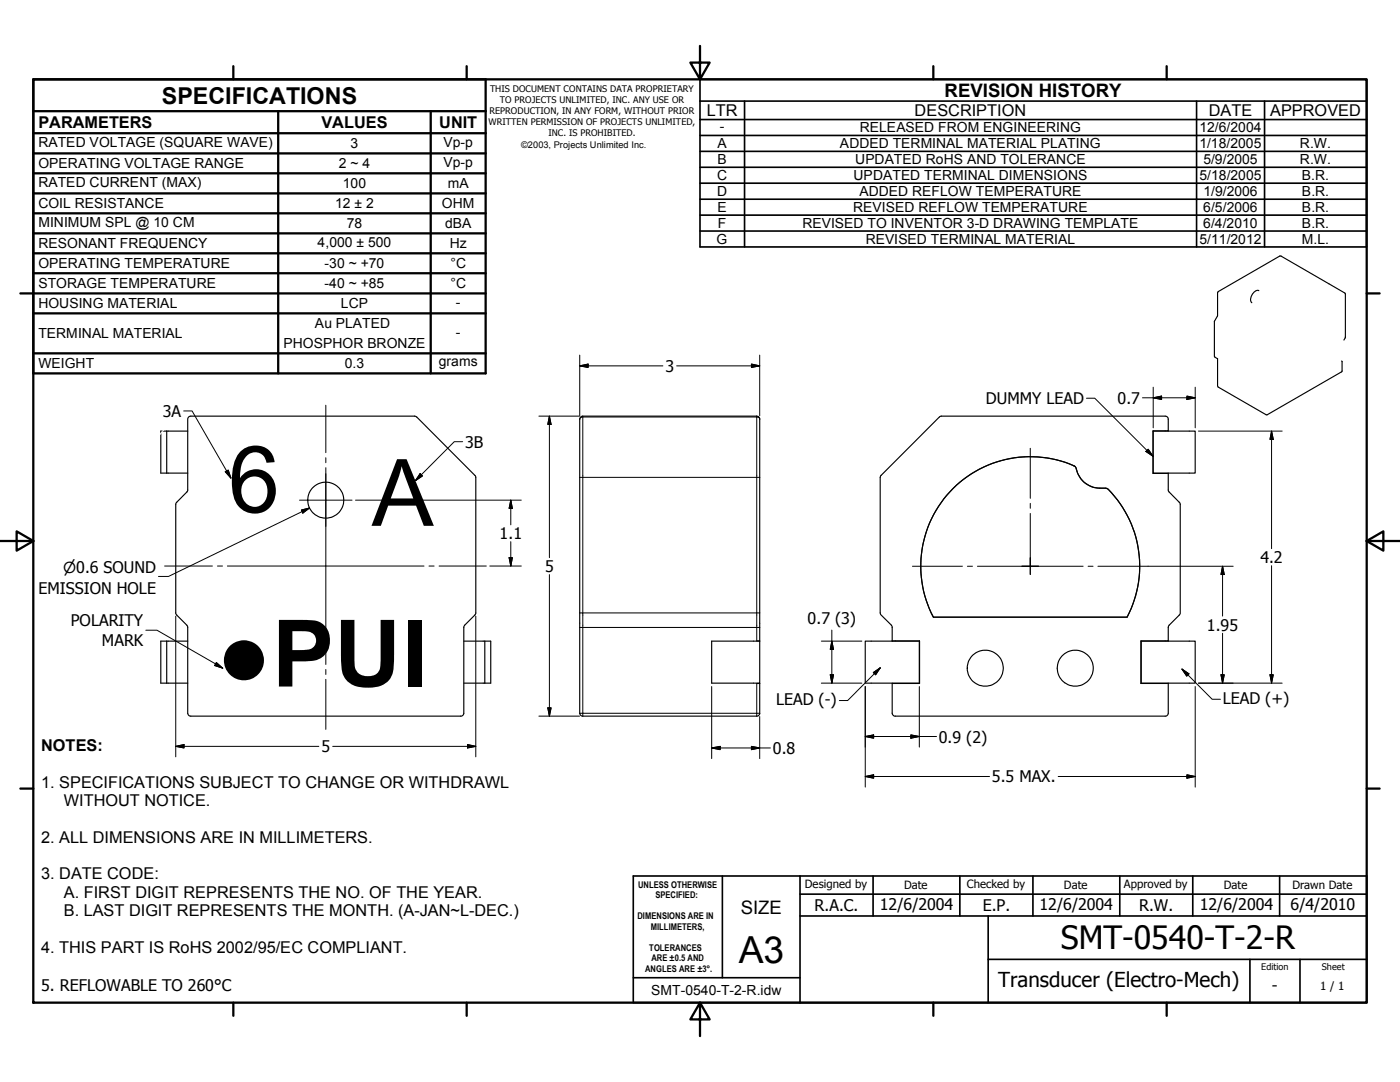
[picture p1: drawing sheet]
<svg xmlns="http://www.w3.org/2000/svg" width="279mm" height="216mm" viewBox="0 0 279 216" stroke-linecap="round" stroke-linejoin="round" font-family="sans-serif">
<g fill="none" stroke="#000" stroke-width=".23">
<path d="M251.2 58a1.63 1.63 0 0 0-1.6 1.7l.2 .7M243 71.6h.1M243 71.6l.1 5.6 9.7 5.6 15-8.6v-2.2M268.2 67.9l.3-.6v-8.8l-13-7.4-12.5 7.2v4.7l-.6 1.1v7l.6 .5M33.3 86h4.2M33.3 86h-1.2v8.4h1.2M33.3 94.4h4.2M33.3 86v8.4M37.7 83.2l.4-.2h44.7l.4 .2 11.6 11.7 .2 .2v27.3l-2.4 2.7v17.2l-.3 .5-.2 .1h-54.1l-.4-.2-.1-.4v-17.2l-2.4-2.7v-21.9l2.4-2.6v-14.2zM190.2 97.4a21.7 21.7 0 0 1 24.4-4.3l.1 .1a5.1 5.1 0 0 0 5.9 4.2h.1a12.5 12.5 0 0 1 3.8 4.7 21.8 21.8 0 0 1 .4 21h-38.6a21.9 21.9 0 0 1 3.9-25.7zM190.2 97.5a21.7 21.7 0 0 1 24.4-4.4l.1 .1a5.1 5.1 0 0 0 5.9 4.2h.1a12.3 12.3 0 0 1 3.8 4.7 21.9 21.9 0 0 1 .4 21h-38.6a21.8 21.8 0 0 1 3.9-25.6zM230.1 86h8.4v8.4h-8.4z"/>
<path d="M233.2 94.5h-3.1v-8.5h3.1v-2.3l-.4-.6-45-.1-.2 .1-11.8 11.8-.1 .2v27.2l.1 .3 2.2 2.4 .1 2.9M233.2 94.4v3.6l2.3 2.5v21.9l-2.3 2.6v2.9h-5.5v8.5h5.5M233.2 86h.1M33.3 127.9h4.2M33.3 127.9h-1.2v8.4h1.2M33.3 136.3h4.2M33.3 127.9v8.4M92.6 127.9h4.2M92.6 136.3h4.2M96.8 127.9v8.4M96.8 127.9h1.1v8.4h-1.1M142 127.9h9.6v8.4h-9.6z"/>
<path d="M151 136.4h.6M151 127.9h.6v-44.4l-.1-.2-.5-.3h-34.7l-.4 .2-.2 .5v58.6l.1 .4 .4 .2h35l.4-.4v-6.2M151.6 127.9h.1M172.7 127.9h10.8v8.4h-10.8zM178.1 127.9h5.4v8.5h-5.4v5.9l.2 .5 .2 .1h54.2l.3-.2 .2-.4v-6M178.1 136.3v.1M227.8 127.9h10.7v8.4h-10.7zM233.2 127.9h.1"/>
<circle cx="65" cy="99.8" r="3.6"/>
<circle cx="196.6" cy="133.3" r="3.6"/>
<circle cx="214.6" cy="133.3" r="3.6"/>
</g>
<g fill="none" stroke="#000" stroke-width=".2">
<path d="M115.7 73l1.7-.4v.7zM115.7 73h16.6M115.7 70.9v12.1M135 73h16.6M150 72.6l1.6 .4-1.6 .3zM151.6 70.9v12.1M216.8 79.5h1.7l11.6 11.5M228 79.4h10.5M230.1 79.4l1.7-.4v.7zM230.1 77.3v8.1M236.9 79l1.6 .4-1.6 .3zM238.5 77.3v8.1"/>
<path d="M36.7 82h1.6l7.8 13.4M45 94.1l.6-.3 .5 1.6zM59.8 99.8h10.5M65 80.9v9.4M65 91.3v1M65 93.3v39.3M71 99.8h33M83.8 94.5l.5 .5-1.4 .9zM92.3 88.1h-1.6l-7.8 7.8M101.9 99.8l.4 1.7h-.7zM101.9 99.8v4.9M107.5 83h8.2"/>
<path d="M109.6 83v28.3M109.6 83l.4 1.7h-.7zM115.7 95.2h.6M116.3 83v12.2M116.3 95.2v27.1h34.7M116.3 95.2h34.7M151 83.2h-34.8l-.4 .2-.1 .3M151 95.2h.6M151 83.2v12M151 83v.2M151 95.2v27.1M151 83.2l.5 .2 .1 .3"/>
<path d="M205.6 89.5v9.9M228.7 90.1l.5-.5 .9 1.4zM239.2 86h16.7M253.8 86l.3 1.7h-.7zM253.8 86v23.5M32.9 112.9h9.5M43.4 112.9h1M45.4 112.9h39.2M60.2 101.8l1.6-.4-1.4 1zM61.8 101.4l-28.2 13.6h-2M85.6 112.9h1M87.6 112.9h9.4"/>
<path d="M97.7 112.9h6.3M101.6 111.3h.7l-.4 1.6zM101.9 108.1v4.8M109.6 114.7v28.2M182.1 113h10M193.1 113h1M205.6 100.4v1M205.6 102.4v12.2M216.2 113h-21.1M217.1 113h1M219.1 113h27M244 113v9.9"/>
<path d="M244 113l.3 1.6h-.6zM253.8 112.9v23.4M29.1 125.8h2.2l13.2 7.5M35.1 123v28M43.2 132.2l1.3 1.1-1.7-.5zM65 133.6v1M65 135.6v9.9M95 123v28M115.7 125.2h.6M115.7 122.3h.6v2.9M116.3 125.2v17.1h34.7M116.3 125.2h34.7"/>
<path d="M142 137v14.4M151 125.2h.6M151 122.3h.6M151 122.3v2.9M151 125.2v2.7M151 136.4v5.9M163.9 136.3h8.1M163.9 127.9h8.1M165.7 134.6h.6l-.3 1.7zM166 127.9l.3 1.7h-.6zM166 125.7v10.6M172.7 137v20.1"/>
<path d="M174.3 134.2l1.4-1-.9 1.4zM175.7 133.2l-6.5 6.6h-1.7M183.5 137v12.1M235.9 133.5l1.4 1-.5 .4zM235.9 133.5l6 6h1.7M238.5 137v20.1M239.2 136.3h16.7M243.7 134.6h.6l-.3 1.7zM244 126.4v9.9M253.4 134.6h.7l-.3 1.7zM35.1 148.9l1.6-.3v.6zM35.1 148.9h28.5"/>
<path d="M66.4 148.9h28.6M93.3 148.6l1.7 .3-1.7 .3zM107.5 142.9h8.2M109.3 141.2h.7l-.4 1.7zM115.7 142.3h.2a.36 .36 0 0 1 .4 .2 .36 .36 0 0 1 0 .4M142 149.2l1.7-.3v.7zM150 148.9l1.6 .3-1.6 .4zM151 142.3h.6M151 142.3v.6M151.6 143v8.4M153.8 149.2h-11.8M172.7 147l1.6-.4v.7z"/>
<path d="M172.7 154.9l1.6-.3v.7zM172.7 147h14.2M172.7 154.9h24.8M181.8 146.6l1.7 .4-1.7 .3zM236.9 154.6l1.6 .3-1.6 .4zM238.5 154.9h-27.3"/>
</g>
<g fill="none" stroke="#000" stroke-width=".46">
<path d="M6.6 15.8h266.2v184.3h-266.2zM6.6 15.8h90.3v58.7h-90.3zM46.6 13.2v2.6M93.1 13.2v2.6M139.7 9.2v6.6l-1.9-3.3h3.8l-1.9 3.3M186.3 13.2v2.6M232.8 13.2v2.6M6.6 22.2h90.3M6.6 26.6h90.3M6.6 30.6h90.3M6.6 34.6h90.3M6.6 38.6h90.3"/>
<path d="M55.5 22.2v52.3M86 22.2v52.3M6.6 42.6h90.3M6.6 46.6h90.3M6.6 50.5h90.3M6.6 54.5h90.3M96.9 58.5h-92.8M272.8 58.5h2.5M6.6 62.5h90.3M6.6 70.5h90.3M0 107.9h6.6M3.3 106l3.3 1.9-3.3 2z"/>
<path d="M272.8 107.9l3.3-1.9v3.9zM272.8 107.9h6.6M4.1 157.4h2.5M272.8 157.4h2.5M46.6 200.1v2.6M93.1 200.1v2.6M139.7 200.1l1.9 3.3h-3.8l1.9-3.3v6.6M186.3 200.1v2.6M232.8 200.1v2.6"/>
</g>
<g fill="none" stroke="#000" stroke-width=".33">
<path d="M139.7 15.8h133v33.5h-133zM139.7 20.2h133M139.7 23.9h133M139.7 27h133M139.7 30.2h133M139.7 33.4h133M139.7 36.6h133M139.7 39.8h133M148.6 20.2v29.1M238.8 20.2v29.1M252.4 20.2v29.1M139.7 42.9h133"/>
<path d="M139.7 46.1h133M126.4 174.8h146.4v25.3h-146.4zM144.2 174.8v20.3M159.7 178.4h113.1M159.7 174.8v25.3M174.2 174.8v8M191.6 174.8v8M206.1 174.8v8M223.5 174.8v8M238 174.8v8M255.4 174.8v8M126.4 195.1h33.3"/>
<path d="M159.7 182.8h113.1M197.2 182.8v17.3M197.2 191.4h75.6M249.4 191.4v8.7M259.4 191.4v8.7"/>
</g>
<g fill="none" stroke="#fff" stroke-width=".2">
<path d="M38.7 80h-.1M38.8 79.9h-.1M38.9 79.8h-.1M39 79.7h.1M39.2 79.5l-.1 .1M39.3 79.5h-.1M39.4 79.4h-.1M39.5 79.2v.1M39.7 79.2h-.1M39.8 79.1h-.1M39.9 79h.1M40 78.9h.1"/>
<path d="M40.2 78.8h-.1M40.3 78.7h-.1M40.4 78.6h.1M40.6 78.5l-.1 .1M40.7 78.4l-.1 .1M40.8 78.3v.1M41 78.2l-.1 .1M41.1 78.1l-.1 .1M41.2 78.1h-.1M41.4 78h-.1M41.5 77.9h-.1M41.6 77.8h.1"/>
<path d="M41.8 77.7h-.1M41.9 77.6h-.1M42 77.5v.1M42.2 77.4l-.1 .1M42.3 77.3l-.1 .1M42.4 77.3h.1M42.6 77.2h-.1M42.7 77.1h-.1M42.8 77h.1M43 76.9l-.1 .1M43.1 76.8l-.1 .1M43.2 76.8h.1"/>
<path d="M43.4 76.7h-.1M43.5 76.6h-.1M43.7 76.5l-.1 .1M43.8 76.4l-.1 .1M43.9 76.3v.1M44.1 76.3h-.1M44.2 76.2h.1M44.3 76.1v.1M44.5 76.1h-.1M44.6 75.9v.1M44.7 75.9h.1M44.9 75.8h-.1"/>
<path d="M45 75.7v.1M45.2 75.7h-.1M45.3 75.6h.1M45.5 75.5h-.1M45.6 75.4v.1M45.7 75.4h.1M45.9 75.3h-.1M46 75.2v.1M46.2 75.1l-.1 .1M46.3 75.1h-.1M46.5 75h-.1M46.6 74.9l-.1 .1"/>
<path d="M46.8 74.8l-.1 .1M46.9 74.8h-.1M47 74.7v.1M47.2 74.7h-.1M47.3 74.6h.1M47.5 74.5h-.1M47.6 74.5h-.1M47.8 74.4h-.1M47.9 74.3l-.1 .1M48 74.3h.1M48.2 74.2h-.1M48.4 74.1l-.1 .1"/>
<path d="M48.5 74.1h-.1M48.6 74h.1M48.8 73.9l-.1 .1M48.9 73.9h.1M49.1 73.8l-.1 .1M49.2 73.8h.1M49.4 73.7h-.1M49.5 73.7h-.1M49.7 73.6h-.1M49.8 73.5v.1M50 73.5h-.1M50.1 73.4h.1"/>
<path d="M50.3 73.4h-.1M50.4 73.3h-.1M50.6 73.3h-.1M50.7 73.2h.1M50.9 73.2h-.1M51 73.1h-.1M51.2 73l-.1 .1M51.3 73h.1M51.5 72.9l-.1 .1M51.6 72.9h.1M51.8 72.8l-.1 .1M51.9 72.8h.1"/>
<path d="M52.1 72.7l-.1 .1M52.2 72.7h.1M52.4 72.6l-.1 .1M52.6 72.6h-.1M52.7 72.5l-.1 .1M52.9 72.5h-.1M53 72.4l-.1 .1M53.2 72.4h-.1M53.3 72.4h-.1M53.5 72.3h-.1M53.6 72.3h.1M53.8 72.2l-.1 .1"/>
<path d="M53.9 72.2h-.1M54 72.2h.1M54.2 72.1h-.1M54.4 72.1h-.1M54.5 72v.1M54.7 72h-.1M54.9 72h-.1M55 71.9h-.1M55.2 71.9h-.1M55.3 71.8l-.1 .1M55.5 71.8h-.1M55.6 71.8h-.1"/>
<path d="M55.8 71.7l-.1 .1M55.9 71.7h.1M56.1 71.6l-.1 .1M56.3 71.6h-.1M56.4 71.6h-.1M56.5 71.6h.1M56.7 71.5h-.1M56.9 71.5h-.1M56.9 71.5h.1M57.1 71.5h.1M57.3 71.4h.1M57.5 71.4h-.1"/>
<path d="M57.7 71.4h-.1M57.8 71.3l-.1 .1M58 71.3h-.1M58.1 71.3h.1M58.3 71.2l-.1 .1M58.4 71.2h.1M58.6 71.2h-.1M58.8 71.2h-.1M58.9 71.1l-.1 .1M59.1 71.1h-.1M59.2 71.1h.1M59.3 71.1h.1"/>
<path d="M59.5 71.1h.1M59.6 71h.1M59.9 71h-.1M59.9 71h.1M60.1 71h.1M60.3 71h.1M60.5 71h-.1M60.6 71h.1M60.7 70.9h.1M61 70.9h-.1M61.1 70.9h.1M61.3 70.9h-.1"/>
<path d="M61.4 70.9h.1M61.6 70.8v.1M61.7 70.8h.1M62 70.8h-.1M62 70.8h.1M62.3 70.8h-.1M62.3 70.8h.1M62.5 70.8h.1M62.7 70.8h.1M62.8 70.8h.1M63 70.8h.1M63.2 70.7l-.1 .1"/>
<path d="M63.3 70.7h.1M63.5 70.7h.1M63.6 70.7h.1M63.8 70.7h.1M64 70.7h-.1M64.1 70.7h.1M64.3 70.7h.1M64.4 70.7h.1M64.6 70.7h.1M64.7 70.7h.1M64.9 70.7h.1M65 70.7h.1"/>
<path d="M65.2 70.7h.1M65.4 70.7h.1M65.5 70.7h.1M65.7 70.7h.1M65.9 70.7h.1M66 70.7h.1M66.2 70.7h.1M66.3 70.7h.1M66.5 70.7h.1M66.7 70.7h.1M66.8 70.8h.1M67 70.8h.1"/>
<path d="M67.1 70.8h.1M67.3 70.8h.1M67.4 70.8h.1M67.6 70.8h.1M67.8 70.8h.1M67.9 70.8h.1M68.1 70.8h.1M68.2 70.8h.1M68.4 70.8l.1 .1M68.6 70.9h.1M68.7 70.9h.1M68.9 70.9h.1"/>
<path d="M69 70.9h.1M69.2 70.9l.1 .1M69.4 71h.1M69.5 71h.1M69.7 71h.1M69.8 71h.1M70 71h.1M70.1 71h.1M70.3 71l.1 .1M70.5 71.1h.1M70.6 71.1h.1M70.8 71.1h.1"/>
<path d="M71 71.1h.1M71.1 71.1l.1 .1M71.2 71.2h.2M71.4 71.2h.1M71.6 71.2h.1M71.7 71.2l.1 .1M71.9 71.3h.1M72 71.3h.1M72.2 71.3l.1 .1M72.4 71.4h.1M72.5 71.4h.1M72.7 71.4h.1"/>
<path d="M72.8 71.5h.1M73 71.5h.1M73.2 71.5h.1M73.3 71.5h.1M73.4 71.6h.1M73.6 71.6h.1M73.8 71.6h.1M73.9 71.6l.1 .1M74.1 71.7h.1M74.3 71.7v.1M74.4 71.8h.1M74.5 71.8h.1"/>
<path d="M74.7 71.8l.1 .1M74.8 71.9h.1M75 71.9h.1M75.2 72h.1M75.3 72h.1M75.5 72l.1 .1M75.6 72.1h.1M75.8 72.1h.1M75.9 72.2h.1M76.1 72.2h.1M76.2 72.2l.1 .1M76.4 72.3h.1"/>
<path d="M76.6 72.3h.1M76.7 72.4h.1M76.9 72.4h.1M77 72.5h.1M77.2 72.5h.1M77.3 72.5l.1 .1M77.5 72.6h.1M77.6 72.6l.1 .1M77.8 72.7h.1M77.9 72.7l.1 .1M78.1 72.8h.1M78.2 72.9h.1"/>
<path d="M78.4 72.9h.1M78.5 72.9l.1 .1M78.7 73h.1M78.8 73l.1 .1M79 73.1h.1M79.1 73.2h.1M79.3 73.2h.1M79.5 73.3h.1M79.6 73.3h.1M79.8 73.4h.1M79.9 73.4h.1M80 73.5h.1"/>
<path d="M80.2 73.5l.1 .1M80.3 73.6h.1M80.5 73.7h.1M80.6 73.7h.1M80.8 73.8l.2 .1M81.1 73.9h.1M81.2 73.9l.1 .1M81.4 74h.1M81.5 74.1h.1M81.7 74.1v.1M81.8 74.2l.1 .1M82 74.3h.1"/>
<path d="M82.1 74.3l.1 .1M82.3 74.4h.1M82.4 74.4l.1 .1M82.6 74.5h.1M82.7 74.6l.2 .1M83 74.7l.1 .1M83.1 74.8h.1M83.3 74.8v.1M83.4 74.9l.1 .1M83.6 75h.1M83.7 75.1h.1M83.8 75.1l.1 .1"/>
<path d="M84 75.2l.1 .1M84.1 75.3h.1M84.3 75.4h.1M84.4 75.4l.1 .1M84.6 75.5h.1M84.7 75.6h.1M84.8 75.6l.1 .1M85 75.7v.1M85.1 75.8h.1M85.3 75.9h.1M85.4 76h.1M85.6 76.1h.1"/>
<path d="M85.7 76.1v.1M85.8 76.2h.1M86 76.3h.1M86.1 76.3v.1M86.2 76.4l.1 .1M86.4 76.5v.1M86.5 76.6h.1M86.6 76.7h.1M86.8 76.8h.1M86.9 76.8l.1 .1M87.1 76.9v.1M87.2 77h.1"/>
<path d="M87.3 77.1h.1M87.5 77.2h.1M87.6 77.3h.1M87.7 77.3l.1 .1M87.9 77.4v.1M88 77.5l.1 .1M88.1 77.6h.1M88.3 77.7h.1M88.4 77.8h.1M88.5 77.9h.1M88.7 78h.1M88.8 78.1h.1"/>
<path d="M88.9 78.1l.1 .1M89.1 78.2v.1M89.2 78.3l.1 .1M89.3 78.4l.1 .1M89.5 78.5l.2 .1M89.7 78.7h.1M89.8 78.8h.1M90 78.9h.1M90.1 79h.1M90.3 79.1h.1M90.4 79.2h.1M90.5 79.2l.1 .1"/>
<path d="M90.6 79.4h.1M90.7 79.5h.1M90.8 79.5l.3 .2M91.1 79.8h.1M91.2 79.8l.1 .1M91.4 79.9v.1M24.8 99.9h.1M24.9 99.7v.1M24.9 99.6v.1M25 99.4v.1M25 99.3h.1M25.1 99.1v.1"/>
<path d="M25.1 99h.1M25.3 98.7l-.1 .2M25.3 98.5v.1M25.4 98.4h.1M25.4 98.2v.1M25.5 98.1h-.1M25.5 97.9v.1M25.6 97.8h.1M25.7 97.6l-.1 .1M25.7 97.5h.1M25.8 97.3l-.1 .1M25.8 97.2v.1"/>
<path d="M25.9 97v.1M26 96.9h-.1M26 96.7v.1M26.1 96.6h-.1M26.1 96.4v.1M26.2 96.3v.1M26.3 96.1l-.1 .1M26.3 96v.1M26.4 95.9h.1M26.4 95.7v.1M26.5 95.5v.1M26.6 95.4l-.1 .1"/>
<path d="M26.6 95.3v.1M26.7 95.1v.1M26.8 95h.1M26.8 94.8v.1M26.9 94.7v.1M27 94.5l-.1 .1M27.1 94.4l-.1 .1M27.1 94.3h.1M27.2 94.1v.1M27.3 94v.1M27.3 93.8v.1M27.4 93.7h.1"/>
<path d="M27.5 93.6h.1M27.6 93.4l-.1 .1M27.6 93.3h.1M27.7 93.1v.1M27.8 93v.1M27.9 92.8l-.1 .1M27.9 92.7v.1M28 92.6h.1M28.1 92.4v.1M28.2 92.3v.1M28.2 92.2h.1M28.3 92v.1"/>
<path d="M28.4 91.9h.1M28.5 91.7l-.1 .1M28.6 91.6l-.1 .1M28.7 91.5h-.1M28.7 91.3v.1M28.8 91.2h.1M28.9 91v.1M29 90.9l-.1 .1M29.1 90.8h-.1M29.2 90.6l-.1 .1M29.2 90.5v.1M29.3 90.4h.1"/>
<path d="M29.4 90.2v.1M29.5 90.1l-.1 .1M29.6 90h-.1M29.7 89.8l-.1 .1M29.7 89.7v.1M29.8 89.6h.1M29.9 89.4v.1M30 89.3v.1M30.1 89.2h.1M30.2 89l-.1 .1M30.3 88.9h-.1M30.4 88.8h-.1"/>
<path d="M30.5 88.6l-.1 .1M30.6 88.5l-.1 .1M30.6 88.4h.1M30.8 88.2l-.1 .1M30.8 88.1v.1M30.9 88v.1M31 87.9h.1M31.1 87.7v.1M31.2 87.6v.1M31.3 87.5h.1M31.4 87.4h.1M31.5 87.2v.1"/>
<path d="M31.6 87.1h.1M31.7 87h-.1M31.8 86.8l-.1 .1M31.9 86.7v.1M32 86.6v.1M32.1 86.5h-.1M32.2 86.3v.1M32.3 86.2v.1M32.4 86.1h.1M32.5 86h.1M32.6 85.9h.1M32.7 85.7v.1"/>
<path d="M32.8 85.6v.1M32.9 85.5v.1M33 85.4h.1M33.1 85.2v.1M33.3 85.1l-.1 .1M33.4 85l-.1 .1M33.4 84.9h.1M33.5 84.8h.1M33.7 84.7h-.1M33.8 84.5l-.1 .1M33.9 84.4l-.1 .1M34 84.3h-.1"/>
<path d="M34.1 84.2h-.1M34.2 84.1h-.1M34.3 83.9v.1M34.4 83.8v.1M34.5 83.7v.1M34.6 83.6v.1M34.8 83.5h-.1M34.9 83.4h-.1M35 83.3h-.1M35.1 83.1l-.1 .1M35.2 83v.1M35.3 82.9v.1"/>
<path d="M35.4 82.8h.1M35.5 82.7v.1M35.7 82.6h-.1M35.8 82.5h-.1M35.9 82.4h-.1M36 82.3h-.1M36.1 82.1v.1M36.2 82v.1M36.3 81.9v.1M36.5 81.8l-.1 .1M36.6 81.7l-.1 .1M36.7 81.6v.1"/>
<path d="M36.8 81.5v.1M37 81.4h-.1M37.1 81.3h-.1M37.2 81.2h-.1M37.3 81.1h-.1M37.4 81h.1M37.5 80.9h.1M37.7 80.8h-.1M37.8 80.6l-.1 .1M37.9 80.5l-.1 .1M38 80.4v.1M38.1 80.3v.1"/>
<path d="M38.3 80.2l-.1 .1M38.4 80.1v.1M38.5 80v.1M91.5 80l.1 .1M91.6 80.1l.1 .1M91.7 80.2l.1 .1M91.9 80.3v.1M92 80.4l.1 .1M92.1 80.5l.2 .2M92.4 80.8h.1M92.5 80.9h.1M92.6 81h.1"/>
<path d="M92.7 81.1h.1M92.8 81.2h.1M93 81.3h.1M93.1 81.4h.1M93.2 81.5h.1M93.3 81.6l.1 .1M93.5 81.7v.1M93.6 81.8v.1M93.7 81.9v.1M93.8 82l.1 .1M93.9 82.1l.1 .1M94 82.3h.1"/>
<path d="M94.1 82.3l.1 .1M94.3 82.5h.1M94.4 82.6h.1M94.5 82.7v.1M94.6 82.8h.1M94.7 82.9l.1 .1M94.8 83l.1 .1M95 83.1v.1M95 83.3h.1M95.2 83.4h.1M95.3 83.5h.1M95.4 83.6v.1"/>
<path d="M95.5 83.7v.1M95.6 83.8l.1 .1M95.7 83.9l.1 .1M95.8 84.1h.1M95.9 84.2h.1M96 84.3h.1M96.2 84.4v.1M96.3 84.5v.1M96.4 84.7h.1M96.5 84.8h.1M96.6 84.9h.1M96.7 85l.1 .1"/>
<path d="M96.8 85.1l.1 .1M96.9 85.2v.1M97 85.4h.1M97.1 85.5l.1 .1M97.2 85.6l.1 .1M97.3 85.7l.1 .1M97.4 85.9h.1M97.5 86h.1M97.6 86.1h.1M97.7 86.2l.1 .1M97.8 86.3l.1 .1M97.9 86.5h.1"/>
<path d="M98 86.6l.1 .1M98.1 86.7l.1 .1M98.2 86.8l.1 .1M98.3 87h.1M98.4 87.1h.1M98.5 87.2l.1 .1M98.6 87.4h.1M98.7 87.5h.1M98.8 87.6v.1M98.9 87.7v.1M99 87.9h.1M99.1 88v.1"/>
<path d="M99.2 88.1v.1M99.3 88.2v.1M99.4 88.4h.1M99.5 88.5v.1M99.5 88.6l.1 .1M99.7 88.8h.1M99.7 88.9l.1 .1M99.8 89l.1 .1M99.9 89.2h.1M100 89.3l.1 .1M100.1 89.4l.1 .1M100.2 89.6h.1"/>
<path d="M100.3 89.7v.1M100.4 89.8v.1M100.5 90h.1M100.5 90.1l.1 .1M100.6 90.2l.1 .1M100.7 90.4h.1M100.8 90.5v.1M100.9 90.6v.1M101 90.8h.1M101 90.9l.1 .1M101.1 91l.1 .1M101.2 91.2h.1"/>
<path d="M101.3 91.3v.1M101.4 91.5h.1M101.5 91.6v.1M101.5 91.7l.1 .1M101.6 91.9h.1M101.7 92v.1M101.8 92.2h.1M101.9 92.3h.1M101.9 92.4l.1 .1M102 92.6h.1M102.1 92.7v.1M102.2 92.8v.1"/>
<path d="M102.2 93l.1 .1M102.3 93.1v.1M102.4 93.3h.1M102.5 93.4v.1M102.5 93.6h.1M102.6 93.7h.1M102.7 93.8v.1M102.7 94l.1 .1M102.8 94.1v.1M102.9 94.3h.1M103 94.4v.1M103 94.5l.1 .1"/>
<path d="M103.1 94.7v.1M103.2 94.8v.1M103.2 95h.1M103.3 95.1l.1 .1M103.4 95.3v.1M103.4 95.4l.1 .1M103.5 95.5v.1M103.6 95.7v.1M103.6 95.9h.1M103.7 96v.1M103.8 96.1v.1M103.8 96.3l.1 .1"/>
<path d="M103.9 96.4v.1M104 96.6h.1M104 96.7v.1M104.1 96.9h.1M104.1 97l.1 .1M104.2 97.2v.1M104.3 97.3v.1M104.3 97.5h.1M104.4 97.6v.1M104.4 97.8h.1M104.5 97.9v.1M104.5 98.1h.1"/>
<path d="M104.6 98.2v.1M104.6 98.4h.1M104.7 98.5v.1M104.8 98.7h.1M104.8 98.8l.1 .1M104.9 99h.1M104.9 99.1v.1M105 99.3h.1M105 99.4l.1 .1M105.1 99.6v.1M105.1 99.7l.1 .1M105.2 99.9h.1"/>
<path d="M22.8 112.3v.1M22.8 113.5v.1M22.8 111.6v.1M22.8 111.8v.1M22.8 112h.1M22.8 112.1v.1M22.8 112.4v.1M22.8 112.6v.1M22.8 112.8h.1M22.8 112.9v.1M22.8 113.1v.1M22.8 113.2v.1"/>
<path d="M22.8 113.4v.1M22.8 113.7v.1M22.8 113.9h.1M22.8 114v.1M22.8 114.2v.1M22.8 111v.1M22.8 111.1v.1M22.8 111.3v.1M22.8 111.5h.1M22.8 114.3v.1M22.8 114.5v.1M22.8 114.7v.1"/>
<path d="M22.8 114.8v.1M22.8 115v.1M22.8 110.5v.1M22.8 110.7v.1M22.8 115.1v.1M22.8 115.3v.1M22.8 110.9h.1M22.9 110.2v.1M22.9 110.4h.1M22.9 115.5h.1M22.9 115.6v.1M22.9 115.8v.1"/>
<path d="M22.9 109.7v.1M22.9 109.9v.1M22.9 116h.1M22.9 116.1v.1M22.9 110v.1M22.9 109.4v.1M22.9 109.6h.1M22.9 116.2v.1M22.9 116.4v.1M22.9 109.2v.1M22.9 116.6v.1M22.9 116.7l.1 .1"/>
<path d="M23 109.1l-.1 .1M23 108.9v.1M23 116.9v.1M23 108.6v.1M23 108.8h.1M23 117.1h.1M23 117.2v.1M23 108.5h.1M23 117.4v.1M23 117.5v.1M23 108.3v.1M23 108.1v.1"/>
<path d="M23 117.7v.1M23.1 108v.1M23.1 117.9h.1M23.1 107.8v.1M23.1 118v.1M23.1 118.2h.1M23.1 107.7h.1M23.1 118.3v.1M23.1 107.5v.1M23.1 107.3v.1M23.1 118.5v.1M23.2 118.8v.1"/>
<path d="M23.2 107.2v.1M23.2 118.6v.1M23.2 107v.1M23.2 119h.1M23.2 106.8v.1M23.2 119.1v.1M23.2 106.7v.1M23.2 119.3l.1 .1M23.3 106.6h-.1M23.3 119.4v.1M23.3 106.4v.1M23.3 119.6v.1"/>
<path d="M23.3 106.2v.1M23.3 119.8h.1M23.3 106.1v.1M23.3 119.9l.1 .1M23.4 105.9l-.1 .1M23.4 105.8h.1M23.4 105.6v.1M23.5 105.4v.1M23.5 105.3v.1M23.5 105.1v.1M23.5 105v.1M23.6 104.8l-.1 .1"/>
<path d="M23.6 104.7v.1M23.6 104.5v.1M23.6 104.4h.1M23.7 104.2v.1M23.7 104v.1M23.7 103.9v.1M23.8 103.7v.1M23.8 103.6v.1M23.9 103.4v.1M23.9 103.3h.1M23.9 103.1v.1M24 103h.1"/>
<path d="M24 102.8v.1M24 102.6v.1M24.1 102.5v.1M24.1 102.3v.1M24.2 102.2v.1M24.2 102v.1M24.3 101.9h-.1M24.3 101.7v.1M24.3 101.6h.1M24.4 101.4v.1M24.4 101.2v.1M24.5 101.1v.1"/>
<path d="M24.5 100.9v.1M24.6 100.8l-.1 .1M24.6 100.6v.1M24.7 100.5l-.1 .1M24.7 100.3v.1M24.7 100.2h.1M24.8 100v.1M105.2 100l.1 .1M105.3 100.2h.1M105.3 100.3v.1M105.4 100.5v.1M105.4 100.6v.1"/>
<path d="M105.5 100.8v.1M105.5 100.9v.1M105.6 101.1v.1M105.6 101.2v.1M105.6 101.4l.1 .1M105.7 101.6h.1M105.7 101.7v.1M105.8 101.9h.1M105.8 102v.1M105.8 102.2l.1 .1M105.9 102.3v.1M105.9 102.5l.1 .1"/>
<path d="M106 102.6v.1M106 102.8v.1M106 103h.1M106.1 103.1v.1M106.1 103.3h.1M106.2 103.4v.1M106.2 103.6v.1M106.2 103.7l.1 .1M106.3 103.9v.1M106.3 104v.1M106.3 104.2v.1M106.4 104.4h.1"/>
<path d="M106.4 104.5v.1M106.4 104.7v.1M106.4 104.8l.1 .1M106.5 105h.1M106.5 105.1v.1M106.6 105.3v.1M106.6 105.4v.1M106.6 105.6v.1M106.6 105.8h.1M106.7 105.9v.1M106.7 119.9v.1M106.7 106.1v.1"/>
<path d="M106.7 119.8h.1M106.7 106.2v.1M106.7 119.6v.1M106.7 106.4l.1 .1M106.8 119.4l-.1 .1M106.8 106.6h.1M106.8 119.3v.1M106.8 106.7v.1M106.8 119.1v.1M106.8 106.8v.1M106.8 118.8v.1M106.8 119h.1"/>
<path d="M106.8 107v.1M106.8 118.6v.1M106.8 107.2v.1M106.9 118.5v.1M106.9 107.3v.1M106.9 118.3v.1M106.9 107.7h.1M106.9 107.5v.1M106.9 118.2h.1M106.9 107.8l.1 .1M107 117.9h.1M107 118l-.1 .1"/>
<path d="M107 108v.1M107 117.7v.1M107 108.3v.1M107 108.1v.1M107 117.4v.1M107 117.5v.1M107 108.5h.1M107 117.2v.1M107 108.8h.1M107 108.6v.1M107.1 116.9v.1M107.1 117.1h-.1"/>
<path d="M107.1 108.9v.1M107.1 116.6v.1M107.1 116.7v.1M107.1 109.1v.1M107.1 109.2v.1M107.1 116.2v.1M107.1 116.4v.1M107.1 109.4v.1M107.1 109.6h.1M107.1 116h.1M107.1 116.1v.1M107.1 109.7v.1"/>
<path d="M107.1 109.9v.1M107.2 115.6v.1M107.2 115.8v.1M107.2 110v.1M107.2 110.2v.1M107.2 115.1v.1M107.2 115.3v.1M107.2 115.5h.1M107.2 110.8v.1M107.2 110.4h.1M107.2 110.5v.1M107.2 110.7v.1"/>
<path d="M107.2 114.5v.1M107.2 114.7v.1M107.2 114.8v.1M107.2 115v.1M107.2 111v.1M107.2 111.1v.1M107.2 111.3v.1M107.2 114.2v.1M107.2 113.2v.1M107.2 113.4v.1M107.2 113.5v.1M107.2 113.7v.1"/>
<path d="M107.2 113.9h.1M107.2 114v.1M107.2 114.3v.1M107.2 111.6v.1M107.2 111.5h.1M107.2 111.8v.1M107.2 112h.1M107.2 112.1v.1M107.2 112.3v.1M107.2 112.4v.1M107.2 112.6v.1M107.3 113.1v.1"/>
<path d="M107.3 112.8h.1M107.3 112.9v.1M23.4 120.1h.1M23.4 120.2v.1M23.5 120.4h.1M23.5 120.5v.1M23.5 120.7v.1M23.5 120.9h.1M23.5 121l.1 .1M23.6 121.2h.1M23.6 121.3v.1M23.6 121.5v.1"/>
<path d="M23.7 121.6v.1M23.7 121.8v.1M23.7 121.9v.1M23.8 122.1v.1M23.8 122.3h.1M23.9 122.4v.1M23.9 122.6v.1M23.9 122.7v.1M24 122.9v.1M24 123v.1M24 123.2v.1M24.1 123.3v.1"/>
<path d="M24.1 123.5v.1M24.2 123.7h.1M24.2 123.8v.1M24.2 124h.1M24.3 124.1v.1M24.3 124.2v.1M24.4 124.4v.1M24.4 124.6v.1M24.5 124.7v.1M24.5 124.9v.1M24.5 125.1h.1M24.6 125.2v.1"/>
<path d="M24.6 125.3l.1 .1M24.7 125.5v.1M24.7 125.6v.1M24.8 125.8v.1M24.8 126h.1M24.9 126.1v.1M24.9 126.3h.1M25 126.4v.1M25 126.6h.1M25.1 126.7v.1M25.1 126.9h.1M25.2 127v.1"/>
<path d="M25.3 127.1v.1M25.3 127.3v.1M25.4 127.5h.1M25.4 127.6v.1M25.4 127.8h.1M25.5 127.9v.1M25.6 128.1h.1M25.6 128.2l.1 .1M25.7 128.4h.1M25.7 128.5l.1 .1M25.8 128.7h.1M25.9 128.8v.1"/>
<path d="M25.9 128.9l.1 .1M26 129.1v.1M26 129.2l.1 .1M26.1 129.4v.1M26.2 129.5v.1M26.2 129.7l.1 .1M26.3 129.8v.1M26.4 130h.1M26.4 130.1v.1M26.5 130.3h.1M26.5 130.4l.1 .1M26.6 130.6h.1"/>
<path d="M26.7 130.7v.1M26.8 130.9h.1M26.8 131v.1M26.9 131.1v.1M26.9 131.3l.1 .1M27 131.4l.1 .1M27.1 131.6v.1M27.2 131.7v.1M27.3 131.8v.1M27.3 132v.1M27.4 132.1v.1M27.5 132.3v.1"/>
<path d="M27.5 132.4l.1 .1M27.6 132.6h.1M27.7 132.7v.1M27.8 132.8v.1M27.8 133l.1 .1M27.9 133.1v.1M28 133.3v.1M28.1 133.4v.1M28.2 133.6h.1M28.2 133.7v.1M28.3 133.8v.1M28.4 134h.1"/>
<path d="M28.4 134.1l.1 .1M28.5 134.2l.1 .1M28.6 134.4l.1 .1M28.7 134.5v.1M28.8 134.6v.1M28.9 134.8v.1M28.9 134.9l.1 .1M29 135.1h.1M29.1 135.2l.1 .1M29.2 135.3v.1M29.3 135.5h.1M29.4 135.6v.1"/>
<path d="M29.4 135.7l.1 .1M29.5 135.9h.1M29.6 136l.1 .1M29.7 136.1v.1M29.8 136.3v.1M29.9 136.4v.1M30 136.5v.1M30.1 136.7v.1M30.1 136.8l.1 .1M30.2 136.9l.1 .1M30.3 137.1h.1M30.4 137.2l.1 .1"/>
<path d="M30.5 137.3l.1 .1M30.6 137.5h.1M30.7 137.6l.1 .1M30.8 137.7v.1M30.9 137.8v.1M31 138h.1M31.1 138.1v.1M31.2 138.2v.1M31.3 138.3v.1M31.4 138.5v.1M31.5 138.6v.1M31.6 138.7v.1"/>
<path d="M31.6 138.9h.1M31.8 139v.1M31.9 139.1v.1M32 139.2v.1M32 139.4h.1M32.2 139.5v.1M32.3 139.6v.1M32.4 139.7v.1M32.5 139.9h.1M32.6 140v.1M97.5 140l-.1 .1M97.6 139.9h-.1"/>
<path d="M97.7 139.7l-.1 .1M97.8 139.6l-.1 .1M97.9 139.5l-.1 .1M98 139.4h-.1M98.1 139.2l-.1 .1M98.2 139.1l-.1 .1M98.3 139l-.1 .1M98.4 138.9h-.1M98.4 138.7v.1M98.6 138.6l-.1 .1M98.7 138.5l-.1 .1M98.8 138.3l-.1 .1"/>
<path d="M98.8 138.2v.1M98.9 138.1v.1M99 138h.1M99.1 137.8v.1M99.2 137.7v.1M99.3 137.6v.1M99.4 137.5h.1M99.5 137.3v.1M99.6 137.2l-.1 .1M99.7 137.1h.1M99.8 136.9l-.1 .1M99.9 136.8l-.1 .1"/>
<path d="M99.9 136.7h.1M100.1 136.5l-.1 .1M100.2 136.4l-.1 .1M100.2 136.3v.1M100.3 136.1v.1M100.4 136v.1M100.5 135.9h.1M100.6 135.7l-.1 .1M100.7 135.6l-.1 .1M100.7 135.5h.1M100.8 135.3v.1M100.9 135.2v.1"/>
<path d="M101 135.1h.1M101.1 134.9l-.1 .1M101.2 134.8l-.1 .1M101.2 134.6v.1M101.3 134.5v.1M101.4 134.4v.1M101.5 134.2v.1M101.6 134.1l-.1 .1M101.6 134h.1M101.7 133.8v.1M101.8 133.7v.1M101.9 133.6h.1"/>
<path d="M102 133.4l-.1 .1M102 133.3v.1M102.1 133.1v.1M102.2 133v.1M102.3 132.8l-.1 .1M102.3 132.7v.1M102.4 132.6h.1M102.5 132.4v.1M102.6 132.3l-.1 .1M102.6 132.1v.1M102.7 132v.1M102.8 131.8l-.1 .1"/>
<path d="M102.8 131.7v.1M102.9 131.6v.1M103 131.4v.1M103.1 131.3h-.1M103.1 131.1v.1M103.2 131v.1M103.3 130.9h-.1M103.4 130.7l-.1 .1M103.4 130.6h.1M103.5 130.4l-.1 .1M103.5 130.3h.1M103.6 130.1v.1"/>
<path d="M103.7 130h-.1M103.8 129.7l-.1 .2M103.9 129.5l-.1 .1M103.9 129.4v.1M104 129.2v.1M104 129.1v.1M104.1 128.9v.1M104.2 128.8l-.1 .1M104.2 128.7h.1M104.3 128.5v.1M104.4 128.4h-.1M104.4 128.2v.1"/>
<path d="M104.5 128.1h-.1M104.5 127.9v.1M104.6 127.8h-.1M104.6 127.6v.1M104.7 127.5h-.1M104.7 127.3v.1M104.8 127.1v.1M104.9 127l-.1 .1M104.9 126.9h.1M104.9 126.7v.1M105 126.6h.1M105 126.4v.1"/>
<path d="M105.1 126.3h.1M105.2 126.1l-.1 .1M105.2 126h.1M105.3 125.8l-.1 .1M105.3 125.6v.1M105.3 125.5v.1M105.4 125.3v.1M105.4 125.2v.1M105.5 125.1h.1M105.5 124.9v.1M105.6 124.7v.1M105.6 124.6v.1"/>
<path d="M105.7 124.4l-.1 .1M105.7 124.2v.2M105.7 124.1v.1M105.8 124h.1M105.8 123.8v.1M105.9 123.7h-.1M105.9 123.5v.1M106 123.3l-.1 .1M106 123.2v.1M106 123v.1M106.1 122.9l-.1 .1M106.1 122.7v.1"/>
<path d="M106.2 122.6l-.1 .1M106.2 122.4v.1M106.2 122.3h.1M106.3 122.1l-.1 .1M106.3 121.9v.1M106.3 121.8v.1M106.3 121.6v.1M106.4 121.5v.1M106.4 121.3v.1M106.4 121.2h.1M106.5 121l-.1 .1M106.5 120.9h.1"/>
<path d="M106.5 120.7v.1M106.6 120.5v.1M106.6 120.4h.1M106.6 120.2v.1M106.7 120.1h-.1M32.7 140.1v.1M32.8 140.2v.1M32.9 140.4h.1M33 140.5h.1M33.1 140.6v.1M33.2 140.7l.1 .1M33.3 140.8l.1 .1"/>
<path d="M33.4 141h.1M33.5 141.1h.1M33.6 141.2h.1M33.7 141.3l.1 .1M33.8 141.4l.1 .1M33.9 141.6h.1M34 141.6l.1 .1M34.1 141.8h.1M34.3 141.9v.1M34.4 142v.1M34.5 142.1v.1M34.6 142.2v.1"/>
<path d="M34.7 142.4h.1M34.8 142.5h.1M34.9 142.6h.1M35 142.7l.1 .1M35.2 142.8v.1M35.3 142.9v.1M35.4 143v.1M35.5 143.1v.1M35.6 143.3h.1M35.7 143.4h.1M35.8 143.5h.1M35.9 143.6l.1 .1"/>
<path d="M36.1 143.7v.1M36.2 143.8v.1M36.3 143.9v.1M36.4 144l.1 .1M36.5 144.1l.1 .1M36.7 144.3h.1M36.8 144.4h.1M36.9 144.5h.1M37 144.6h.1M37.1 144.7h.1M37.2 144.8h.1M37.4 144.9h.1"/>
<path d="M37.5 145h.1M37.6 145.1h.1M37.7 145.2h.1M37.8 145.3h.1M38 145.4v.1M38.1 145.5v.1M38.2 145.6l.1 .1M38.4 145.7v.1M38.5 145.8h.1M38.6 145.9h.1M38.7 146h.1M38.8 146.1l.1 .1"/>
<path d="M39 146.2v.1M39.1 146.3h.1M39.2 146.4l.1 .1M39.3 146.5l.1 .1M39.5 146.6h.1M39.6 146.7h.1M39.7 146.8h.1M39.9 146.9h.1M40 147h.1M40.1 147.1h.1M40.2 147.2h.1M40.4 147.3h.1"/>
<path d="M40.5 147.3l.1 .1M40.6 147.4l.1 .1M40.8 147.5v.1M40.9 147.6l.1 .1M41 147.7h.1M41.1 147.8h.1M41.3 147.9l.1 .1M41.4 148h.1M41.6 148.1h.1M41.7 148.2h.1M41.8 148.3h.1M42 148.3v.1"/>
<path d="M42.1 148.4l.1 .1M42.2 148.5l.1 .1M42.4 148.6h.1M42.5 148.7h.1M42.6 148.8h.1M42.8 148.8v.1M42.9 148.9l.1 .1M43 149l.1 .1M43.2 149.1h.1M43.3 149.2h.1M43.4 149.3h.1M43.6 149.4h.1"/>
<path d="M43.7 149.4l.1 .1M43.9 149.5v.1M44 149.6h.1M44.2 149.6v.1M44.3 149.8h.1M44.4 149.8l.1 .1M44.6 149.9h.1M44.7 150h.1M44.8 150.1h.1M45 150.1v.1M45.1 150.2h.1M45.3 150.3h.1"/>
<path d="M45.4 150.4h.1M45.6 150.5h.1M45.7 150.5h.1M45.8 150.6h.1M46 150.6v.1M46.1 150.7h.1M46.2 150.8h.1M46.4 150.9h.1M46.5 150.9l.1 .1M46.7 151h.1M46.8 151.1h.1M47 151.2h.1"/>
<path d="M47.1 151.2l.1 .1M47.3 151.3h.1M47.4 151.3l.1 .1M47.5 151.4h.1M47.7 151.5h.1M47.8 151.5l.1 .1M48 151.6h.1M48.1 151.7h.1M48.3 151.7l.1 .1M48.4 151.8h.1M48.6 151.9h.1M48.7 151.9h.1"/>
<path d="M48.9 152h.1M49 152l.1 .1M49.2 152.1h.1M49.3 152.2h.1M49.4 152.2l.1 .1M49.6 152.3h.1M49.8 152.4h.1M49.9 152.4h.1M50.1 152.4v.1M50.2 152.5h.1M50.3 152.6h.1M50.5 152.6l.1 .1"/>
<path d="M50.7 152.7h.1M50.8 152.7l.1 .1M50.9 152.8h.1M51.1 152.8l.1 .1M51.3 152.9h.1M51.4 152.9l.1 .1M51.6 153h.1M51.7 153l.1 .1M51.9 153.1h.1M52 153.1l.1 .1M52.2 153.2h.1M52.3 153.2l.1 .1"/>
<path d="M52.5 153.3h.1M52.6 153.3l.1 .1M52.8 153.4h.1M52.9 153.4h.1M53.1 153.5h.1M53.2 153.5h.1M53.4 153.6h.1M53.6 153.6h.1M53.7 153.6l.1 .1M53.8 153.7h.1M54 153.7l.1 .1M54.1 153.8h.1"/>
<path d="M54.3 153.8h.1M54.5 153.8v.1M54.6 153.9h.1M54.8 153.9h.1M54.9 154h.1M55.1 154h.1M55.2 154.1h.1M55.4 154.1h.1M55.5 154.1h.1M55.7 154.2h.1M55.9 154.2h.1M56 154.2h.1"/>
<path d="M56.2 154.3h.1M56.3 154.3h.1M56.5 154.3h.1M56.6 154.3l.1 .1M56.8 154.4h.1M56.9 154.4h.1M57.1 154.5h.1M57.3 154.5h.1M57.4 154.5h.1M57.6 154.5h.1M57.7 154.6h.1M57.9 154.6h.1"/>
<path d="M58.1 154.6h.1M58.2 154.6l.1 .1M58.4 154.7h.1M58.5 154.7h.1M58.7 154.7h.1M58.8 154.7h.1M59 154.8h.1M59.2 154.8h.1M59.3 154.8h.1M59.5 154.8h.1M59.6 154.8l.1 .1M59.8 154.9h.1"/>
<path d="M59.9 154.9h.1M60.1 154.9h.1M60.3 154.9h.1M60.4 154.9h.1M60.6 155h.1M60.7 155h.1M60.9 155h.1M61.1 155h.1M61.2 155h.1M61.4 155h.1M61.6 155h.1M61.7 155.1h.1"/>
<path d="M61.9 155.1h.1M62 155.1h.1M62.2 155.1h.1M62.3 155.1h.1M62.5 155.1h.1M62.7 155.1h.1M62.8 155.2h.1M63 155.2h.1M63.1 155.2h.1M63.3 155.2h.1M63.5 155.2h.1M63.6 155.2h.1"/>
<path d="M63.8 155.2h.1M63.9 155.2h.1M64.1 155.2h.1M64.3 155.2h.1M64.4 155.2h.1M64.6 155.2h.1M64.7 155.2h.1M64.9 155.2h.1M65 155.2h.1M65.2 155.2h.1M65.4 155.2h.1M65.5 155.2h.1"/>
<path d="M65.7 155.2h.1M65.9 155.2h.1M66.1 155.2h-.1M66.2 155.2h.1M66.3 155.2h.1M66.5 155.2h.1M66.7 155.2h.1M66.8 155.2h.1M67 155.2h.1M67.1 155.2h.1M67.4 155.1l-.1 .1M67.4 155.1h.1"/>
<path d="M67.6 155.1h.1M67.8 155.1h.1M67.9 155.1h.1M68.1 155.1h.1M68.2 155.1h.1M68.5 155l-.1 .1M68.6 155h.1M68.8 155h-.1M68.9 155h.1M69 155h.1M69.3 155h-.1M69.4 155h.1"/>
<path d="M69.5 154.9h.1M69.7 154.9h.1M69.8 154.9h.1M70 154.9h.1M70.2 154.9h-.1M70.4 154.8l-.1 .1M70.5 154.8h.1M70.6 154.8h.1M70.8 154.8h.1M71 154.8h.1M71.2 154.7l-.1 .1M71.4 154.7h-.2"/>
<path d="M71.5 154.7h-.1M71.6 154.7h.1M71.8 154.6l-.1 .1M72 154.6h-.1M72.1 154.6h-.1M72.3 154.6h-.1M72.4 154.5v.1M72.6 154.5h-.1M72.7 154.5h.1M72.8 154.5h.1M73.1 154.4h-.1M73.2 154.4h.1"/>
<path d="M73.3 154.3h.1M73.4 154.3h.1M73.7 154.3h-.1M73.8 154.3h.1M73.9 154.2h.1M74.2 154.2h-.1M74.3 154.2h.1M74.4 154.1h.1M74.6 154.1h-.1M74.7 154.1h.1M74.9 154h-.1M75.1 154h-.1"/>
<path d="M75.3 153.9h-.1M75.4 153.9h-.1M75.6 153.8l-.1 .1M75.6 153.8h.1M75.9 153.8h-.1M76 153.7l-.1 .1M76.2 153.7h-.1M76.3 153.6l-.1 .1M76.5 153.6h-.1M76.6 153.6h.1M76.8 153.5h-.1M76.9 153.5h.1"/>
<path d="M77.1 153.4h-.1M77.2 153.4h.1M77.4 153.3l-.1 .1M77.6 153.3h-.1M77.7 153.2l-.1 .1M77.9 153.2h-.1M78 153.1l-.1 .1M78.1 153.1h.1M78.3 153l-.1 .1M78.5 153h-.1M78.6 152.9l-.1 .1M78.8 152.9h-.1"/>
<path d="M78.9 152.8l-.1 .1M79.1 152.8h-.1M79.2 152.7l-.1 .1M79.4 152.7h-.1M79.5 152.6v.1M79.7 152.5l-.1 .1M79.8 152.5h.1M80 152.4l-.1 .1M80.1 152.4h-.1M80.3 152.4h-.1M80.4 152.3h-.1M80.6 152.2l-.1 .1"/>
<path d="M80.7 152.2h-.1M80.9 152.1h-.1M81 152l-.1 .1M81.2 152h-.1M81.3 151.9h-.1M81.4 151.9h.1M81.6 151.8h-.1M81.7 151.7v.1M81.9 151.7h-.1M82 151.6h.1M82.2 151.5l-.1 .1M82.3 151.5h.1"/>
<path d="M82.5 151.4h-.1M82.6 151.3l-.1 .1M82.8 151.3h-.1M82.9 151.2h-.1M83.1 151.1l-.1 .1M83.2 151.1h-.1M83.3 151h.1M83.5 150.9l-.1 .1M83.7 150.9h-.1M83.8 150.8h-.1M83.9 150.7h-.1M84.1 150.6l-.1 .1"/>
<path d="M84.2 150.6h-.1M84.3 150.5h.1M84.5 150.5h-.1M84.6 150.4h.1M84.8 150.3h-.1M84.9 150.2h-.1M85 150.1v.1M85.2 150.1h-.1M85.3 150h.1M85.5 149.9h-.1M85.6 149.8v.1M85.7 149.8h.1"/>
<path d="M85.9 149.7h-.1M86 149.6h.1M86.1 149.5v.1M86.3 149.4l-.1 .1M86.4 149.4h.1M86.6 149.3h-.1M86.7 149.2h-.1M86.8 149.1h.1M87 149l-.1 .1M87.1 149h.1M87.3 148.8l-.1 .1M87.4 148.8h-.1"/>
<path d="M87.5 148.7h.1M87.7 148.6h-.1M87.8 148.5l-.1 .1M87.9 148.4v.1M88.1 148.3l-.1 .1M88.2 148.3h-.1M88.3 148.2h.1M88.5 148.1h-.1M88.6 148h-.1M88.8 147.9l-.1 .1M88.9 147.8h-.1M89 147.7h-.1"/>
<path d="M89.1 147.6v.1M89.3 147.6h-.1M89.4 147.4l-.1 .1M89.5 147.3v.1M89.7 147.3h-.1M89.8 147.2h-.1M89.9 147.1h-.1M90 147h.1M90.2 146.9h-.1M90.3 146.8h.1M90.4 146.7h.1M90.6 146.6h-.1"/>
<path d="M90.7 146.5l-.1 .1M90.8 146.4l-.1 .1M91.1 146.2l-.3 .1M91.2 146.1l-.1 .1M91.3 146l-.1 .1M91.4 145.9h.1M91.6 145.8h-.1M91.7 145.7l-.1 .1M91.8 145.6h-.1M91.9 145.5h.1M92.1 145.4h-.1M92.2 145.3h-.1"/>
<path d="M92.3 145.2h-.1M92.4 145.1h.1M92.5 145h.1M92.7 144.9h-.1M92.8 144.8h-.1M92.9 144.7h-.1M93 144.6h.1M93.1 144.5h.1M93.3 144.4h-.1M93.4 144.3h-.1M93.5 144.1v.1M93.6 144v.1"/>
<path d="M93.9 143.8l-.2 .2M94 143.7l-.1 .1M94.1 143.6l-.1 .1M94.2 143.5h-.1M94.3 143.4h.1M94.4 143.3h.1M94.5 143.2h.1M94.6 143v.1M94.8 142.9l-.1 .1M94.9 142.8l-.1 .1M95 142.7v.1M95.1 142.6h-.1"/>
<path d="M95.2 142.5h.1M95.3 142.4h.1M95.4 142.2v.1M95.5 142.1v.1M95.7 142l-.1 .1M95.8 141.9l-.1 .1M95.9 141.8h-.1M96 141.7h-.1M96.1 141.6h-.1M96.2 141.4v.1M96.3 141.3v.1M96.4 141.2h.1"/>
<path d="M96.5 141.1h.1M96.6 141h.1M96.8 140.8l-.1 .1M96.9 140.7l-.1 .1M96.9 140.6v.1M97 140.5h.1M97.2 140.4h-.1M97.3 140.2l-.1 .1M97.4 140.1l-.1 .1"/>
</g>
<g fill="#000" stroke="#000" stroke-width=".2">
<path d="M115.7 73l1.7-.4v.7zM150 72.6l1.6 .4-1.6 .3zM230.1 79.4l1.7-.4v.7zM236.9 79l1.6 .4-1.6 .3zM45 94.1l.6-.3 .5 1.6zM83.8 94.5l.5 .5-1.4 .9zM109.6 83l.4 1.7h-.7zM228.7 90.1l.5-.5 .9 1.4zM253.8 86l.3 1.7h-.7zM60.2 101.8l1.6-.4-1.4 1zM101.6 111.3h.7l-.4 1.6zM101.9 99.8l.4 1.7h-.7z"/>
<path d="M244 113l.3 1.6h-.6zM43.2 132.2l1.3 1.1-1.7-.5zM165.7 134.6h.6l-.3 1.7zM166 127.9l.3 1.7h-.6zM174.3 134.2l1.4-1-.9 1.4zM235.9 133.5l1.4 1-.5 .4zM243.7 134.6h.6l-.3 1.7zM253.4 134.6h.7l-.3 1.7zM35.1 148.9l1.6-.3v.6zM93.3 148.6l1.7 .3-1.7 .3zM109.3 141.2h.7l-.4 1.7zM142 149.2l1.7-.3v.7z"/>
<path d="M150 148.9l1.6 .3-1.6 .4zM172.7 147l1.6-.4v.7zM172.7 154.9l1.6-.3v.7zM181.8 146.6l1.7 .4-1.7 .3zM236.9 154.6l1.6 .3-1.6 .4z"/>
</g>
<g font-size="18.6">
<text x="45.6" y="102.3">6</text>
<text x="74.2" y="104.9">A</text>
<text x="43.1" y="137">●PUI</text>
</g>
<text font-size="7.4" x="147.4" y="192.1">A3</text>
<text font-size="6.4" x="211.7" y="189.4">SMT-0540-T-2-R</text>
<text font-size="4.6" x="32.3" y="20.7">SPECIFICATIONS</text>
<text font-size="4.1" x="199.2" y="196.9">Transducer (Electro-Mech)</text>
<g font-size="3.7">
<text x="188.5" y="19.3">REVISION HISTORY</text>
<text x="147.8" y="182.3">SIZE</text>
</g>
<g font-size="3.3">
<text x="141.1" y="23.2">LTR</text>
<text x="182.5" y="23.2">DESCRIPTION</text>
<text x="241.3" y="23.2">DATE</text>
<text x="253.5" y="23.2">APPROVED</text>
<text x="7.7" y="25.5">PARAMETERS</text>
<text x="64.2" y="25.5">VALUES</text>
<text x="87.7" y="25.5">UNIT</text>
<text x="8.2" y="149.8">NOTES:</text>
<text x="8.2" y="157.2">1. SPECIFICATIONS SUBJECT TO CHANGE OR WITHDRAWL</text>
<text x="12.7" y="160.8">WITHOUT NOTICE.</text>
<text x="8.2" y="168.2">2. ALL DIMENSIONS ARE IN MILLIMETERS.</text>
<text x="8.2" y="175.5">3. DATE CODE:</text>
<text x="12.7" y="179.2">A. FIRST DIGIT REPRESENTS THE NO. OF THE YEAR.</text>
<text x="12.7" y="182.8">B. LAST DIGIT REPRESENTS THE MONTH. (A-JAN~L-DEC.)</text>
<text x="8.2" y="190.1">4. THIS PART IS RoHS 2002/95/EC COMPLIANT.</text>
</g>
<g font-size="3.2">
<text x="132.8" y="74.2">3</text>
<text x="32.5" y="83.2">3A</text>
<text x="196.8" y="80.6">DUMMY LEAD</text>
<text x="223" y="80.5">0.7</text>
<text x="92.8" y="89.3">3B</text>
<text x="99.7" y="107.6">1.1</text>
<text x="251.5" y="112.4">4.2</text>
<text x="7.7" y="118.5">EMISSION HOLE</text>
<text x="108.8" y="114.1">5</text>
<text x="14.1" y="125">POLARITY</text>
<text x="161.2" y="124.6">0.7 (3)</text>
<text x="240.9" y="125.8">1.95</text>
<text x="20.3" y="128.8">MARK</text>
<text x="154.9" y="140.7">LEAD (-)</text>
<text x="244.1" y="140.4">LEAD (+)</text>
<text x="187.4" y="148.2">0.9 (2)</text>
<text x="64.2" y="150">5</text>
<text x="154.3" y="150.4">0.8</text>
<text x="198" y="156.1">5.5 MAX.</text>
<text x="162.6" y="181.7">R.A.C.</text>
<text x="175.6" y="181.5">12/6/2004</text>
<text x="196.1" y="181.8">E.P.</text>
<text x="207.5" y="181.5">12/6/2004</text>
<text x="227.4" y="181.7">R.W.</text>
<text x="239.4" y="181.5">12/6/2004</text>
<text x="257.6" y="181.6">6/4/2010</text>
<text x="8.2" y="197.8">5. REFLOWABLE TO 260°C</text>
<text x="253.9" y="197.8">-</text>
</g>
<text font-size="3" x="12.6" y="114.3">⌀0.6 SOUND</text>
<g font-size="2.8">
<text x="7.7" y="29.3">RATED VOLTAGE (SQUARE WAVE)</text>
<text x="70" y="29.6">3</text>
<text x="88.5" y="29.3">Vp-p</text>
<text x="143.2" y="29.6">A</text>
<text x="143.7" y="26.2">-</text>
<text x="167.6" y="29.6">ADDED TERMINAL MATERIAL PLATING</text>
<text x="171.6" y="26.4">RELEASED FROM ENGINEERING</text>
<text x="239.4" y="29.6">1/18/2005</text>
<text x="239.4" y="26.4">12/6/2004</text>
<text x="259.4" y="29.6">R.W.</text>
<text x="7.7" y="33.6">OPERATING VOLTAGE RANGE</text>
<text x="67.6" y="33.6">2 ~ 4</text>
<text x="88.5" y="33.3">Vp-p</text>
<text x="143.1" y="36">C</text>
<text x="143.2" y="32.8">B</text>
<text x="170.3" y="36">UPDATED TERMINAL DIMENSIONS</text>
<text x="170.7" y="32.8">UPDATED RoHS AND TOLERANCE</text>
<text x="239.4" y="36">5/18/2005</text>
<text x="240.2" y="32.8">5/9/2005</text>
<text x="259.4" y="32.8">R.W.</text>
<text x="259.8" y="36">B.R.</text>
<text x="7.7" y="37.3">RATED CURRENT (MAX)</text>
<text x="7.7" y="41.6">COIL RESISTANCE</text>
<text x="66.9" y="41.6">12 ± 2</text>
<text x="68.4" y="37.6">100</text>
<text x="88.2" y="41.6">OHM</text>
<text x="89.4" y="37.6">mA</text>
<text x="143.1" y="39.2">D</text>
<text x="171.5" y="39.2">ADDED REFLOW TEMPERATURE</text>
<text x="240.2" y="39.2">1/9/2006</text>
<text x="259.8" y="39.2">B.R.</text>
<text x="7.7" y="45.3">MINIMUM SPL @ 10 CM</text>
<text x="69.2" y="45.6">78</text>
<text x="88.8" y="45.6">dBA</text>
<text x="143.2" y="42.3">E</text>
<text x="143.3" y="45.5">F</text>
<text x="160.1" y="45.5">REVISED TO INVENTOR 3-D DRAWING TEMPLATE</text>
<text x="170.3" y="42.3">REVISED REFLOW TEMPERATURE</text>
<text x="240.1" y="45.5">6/4/2010</text>
<text x="240.1" y="42.3">6/5/2006</text>
<text x="259.8" y="45.5">B.R.</text>
<text x="259.8" y="42.3">B.R.</text>
<text x="7.7" y="49.5">RESONANT FREQUENCY</text>
<text x="7.7" y="53.6">OPERATING TEMPERATURE</text>
<text x="63.4" y="49.4">4,000 ± 500</text>
<text x="64.8" y="53.6">-30 ~ +70</text>
<text x="89.7" y="49.6">Hz</text>
<text x="89.9" y="53.6">°C</text>
<text x="143" y="48.7">G</text>
<text x="172.8" y="48.7">REVISED TERMINAL MATERIAL</text>
<text x="239.4" y="48.7">5/11/2012</text>
<text x="259.8" y="48.7">M.L.</text>
<text x="7.7" y="57.6">STORAGE TEMPERATURE</text>
<text x="64.8" y="57.5">-40 ~ +85</text>
<text x="89.9" y="57.6">°C</text>
<text x="7.7" y="61.6">HOUSING MATERIAL</text>
<text x="62.8" y="65.5">Au PLATED</text>
<text x="68" y="61.6">LCP</text>
<text x="91" y="61.3">-</text>
<text x="7.7" y="67.5">TERMINAL MATERIAL</text>
<text x="56.6" y="69.5">PHOSPHOR BRONZE</text>
<text x="91" y="67.3">-</text>
<text x="7.7" y="73.5">WEIGHT</text>
<text x="68.8" y="73.5">0.3</text>
<text x="87.6" y="73">grams</text>
<text x="130" y="198.5">SMT-0540-T-2-R.idw</text>
</g>
<g font-size="2.3">
<text x="160.6" y="177.2">Designed by</text>
<text x="180.4" y="177.4">Date</text>
<text x="193" y="177.3">Checked by</text>
<text x="212.3" y="177.4">Date</text>
<text x="224.3" y="177.2">Approved by</text>
<text x="244.2" y="177.4">Date</text>
<text x="257.9" y="177.5">Drawn Date</text>
<text x="263.5" y="197.5">1 / 1</text>
</g>
<g font-size="1.8">
<text x="97.7" y="22.7">REPRODUCTION, IN ANY FORM, WITHOUT PRIOR</text>
<text x="97.8" y="18.3">THIS DOCUMENT CONTAINS DATA PROPRIETARY</text>
<text x="99.7" y="20.5">TO PROJECTS UNLIMITED, INC. ANY USE OR</text>
<text x="97.5" y="24.9">WRITTEN PERMISSION OF PROJECTS UNLIMITED,</text>
<text x="104" y="29.5">©2003, Projects Unlimited Inc.</text>
<text x="109.5" y="27.1">INC. IS PROHIBITED.</text>
<text x="127.4" y="177.2">UNLESS OTHERWISE</text>
<text x="130.8" y="179.3">SPECIFIED:</text>
<text x="127.2" y="183.5">DIMENSIONS ARE IN</text>
<text x="129.9" y="185.5">MILLIMETERS,</text>
<text x="129.6" y="189.7">TOLERANCES</text>
<text x="130" y="191.8">ARE ±0.5 AND</text>
<text x="128.8" y="193.9">ANGLES ARE ±3°.</text>
<text x="251.7" y="193.5">Edition</text>
<text x="263.8" y="193.5">Sheet</text>
</g>
</svg>
